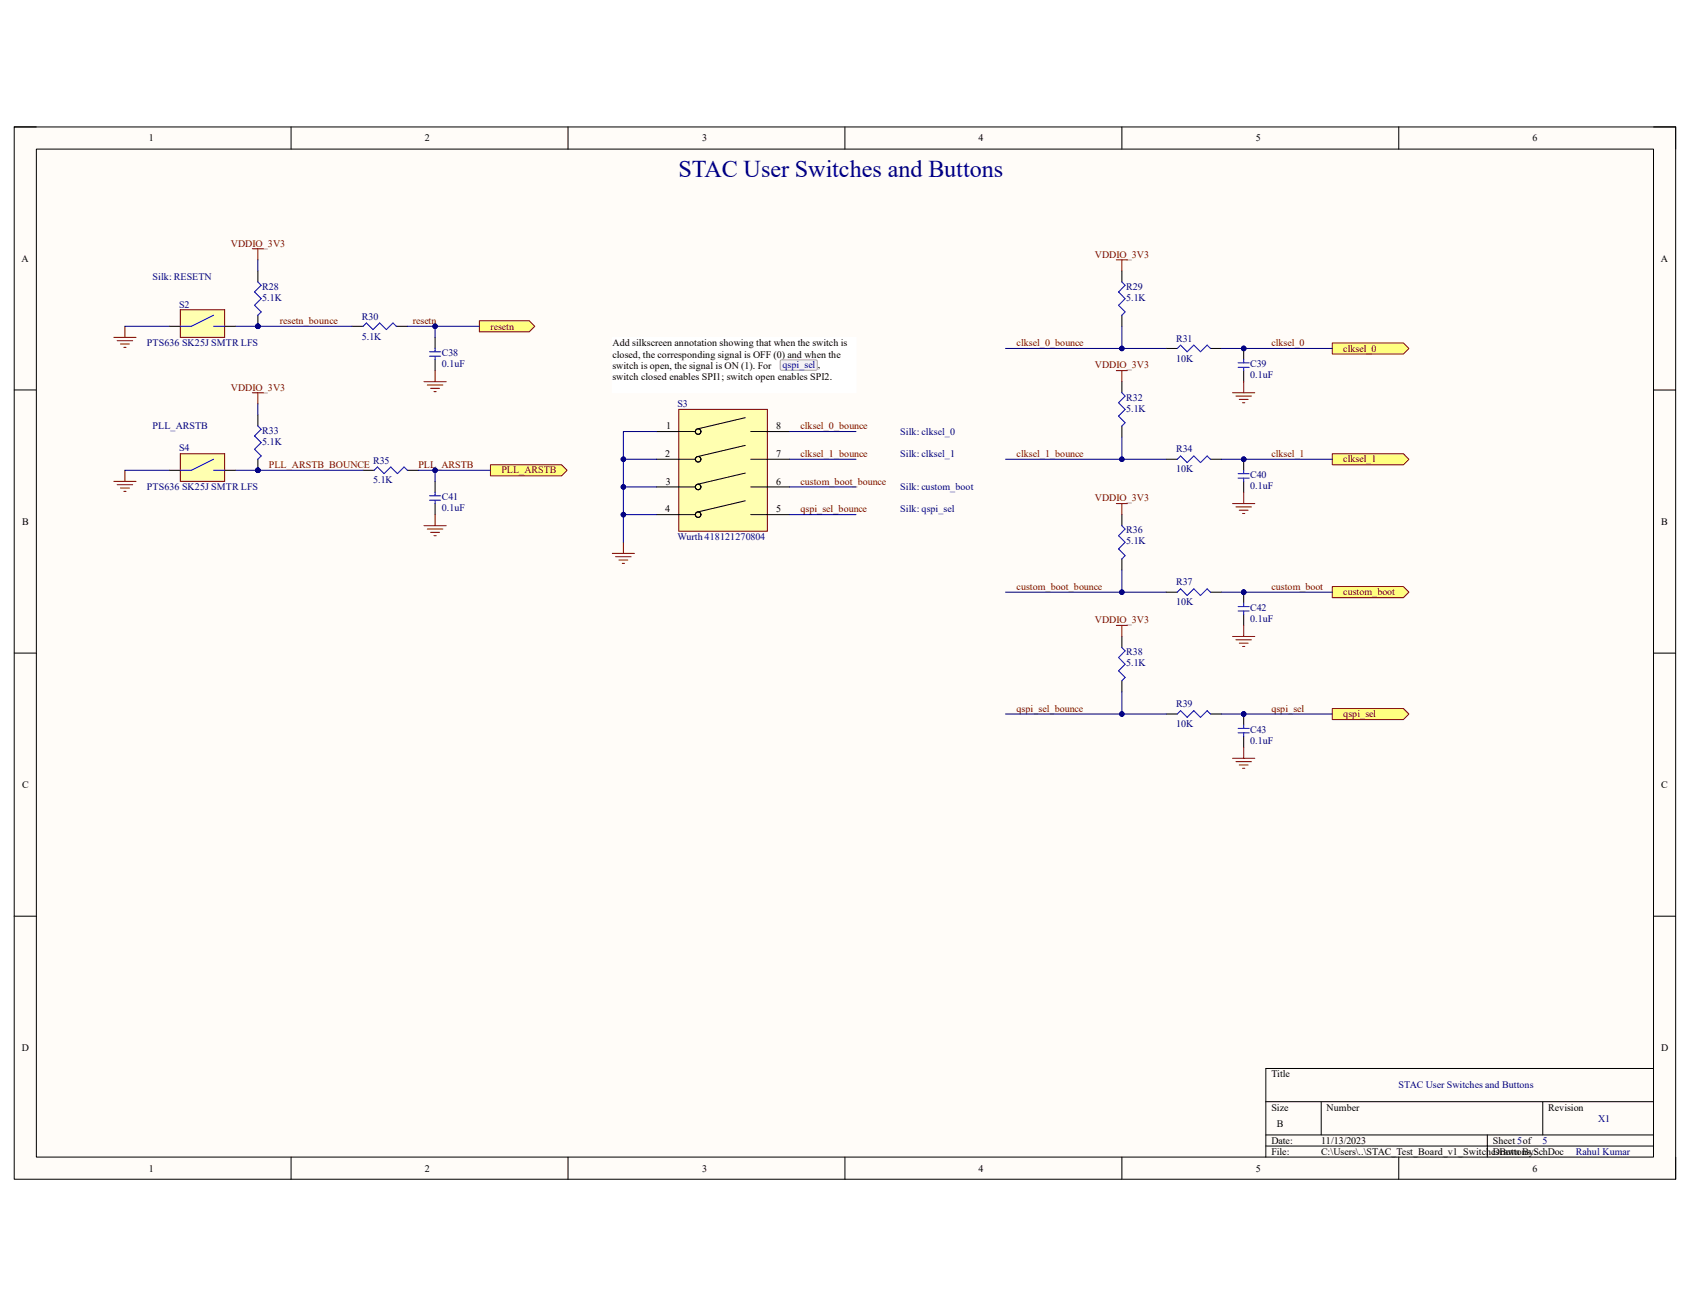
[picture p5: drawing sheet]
<svg xmlns="http://www.w3.org/2000/svg" width="279mm" height="216mm" viewBox="0 0 279 216" stroke-linecap="round" stroke-linejoin="round" font-family="sans-serif">
<path d="M2.3 21h274.7v173.9h-274.7z" fill-rule="evenodd" fill="#fffcf8"/>
<path d="M2.3 21h274.7v173.9h-274.7z" fill="none" stroke="#000" stroke-width=".17"/>
<path d="M6 24.6h267.4v166.7h-267.4z" fill-rule="evenodd" fill="#fffcf8"/>
<g fill="none" stroke="#000" stroke-width=".17">
<path d="M2.3 21h3.7M6 24.6h267.4v166.7h-267.4zM48.1 21v3.6M93.9 21v3.6M139.7 21v3.6M185.5 21v3.6M231.2 21v3.6M273.4 21h3.6v3.6M2.3 64.5h3.7M273.4 64.5h3.6M2.3 108h3.7M273.4 108h3.6"/>
<path d="M2.3 151.5h3.7M273.4 151.5h3.6M273.4 176.6h-64.1v14.7M48.1 191.3v3.6M93.9 191.3v3.6M139.7 191.3v3.6M185.5 191.3v3.6M209.3 182.1h64.1M209.3 187.6h64.1M209.3 189.5h64.1M218.4 182.1v5.5M231.2 191.3v3.6"/>
<path d="M245.9 187.6v3.7M255.1 182.1v5.5M277 191.3v3.6"/>
</g>
<path d="M29.8 51.2h7.3v4.6h-7.3z" fill-rule="evenodd" fill="#ffffb0"/>
<path d="M29.8 51.2h7.3v4.6h-7.3z" fill="none" stroke="#800000" stroke-width=".17"/>
<path d="M35.3 52.1l-3.7 1.8h-1.8M35.3 53.9h1.8" fill="none" stroke="#00f" stroke-width=".17"/>
<path d="M28 53.9h1.8M37.1 53.9h1.9" fill="none" stroke="#000" stroke-width=".17"/>
<circle cx="42.6" cy="53.9" r=".37" fill="#000080"/>
<circle cx="42.6" cy="53.9" r=".37" fill="none" stroke="#000080" stroke-width=".17"/>
<path d="M42.6 44.8v1.8M42.6 52.1v1.8" fill="none" stroke="#000" stroke-width=".17"/>
<circle cx="42.6" cy="53.9" r=".37" fill="#000080"/>
<circle cx="42.6" cy="53.9" r=".37" fill="none" stroke="#000080" stroke-width=".17"/>
<path d="M42.6 46.6l.6 .6-1.1 1.1 1.1 1.1-1.1 1.1 1.1 1.1-.6 .5M60 53.9l.6-.5 1.1 1.1 1.1-1.1 1.1 1.1 1.1-1.1 .5 .5M71 58.2h1.8M71 58.9h1.8M71.9 57.6v.6M71.9 58.9v.5" fill="none" stroke="#00f" stroke-width=".17"/>
<path d="M18.8 55.8h3.7M19.4 56.3h2.5M19.9 56.9h1.5M20.5 57.4h.3M20.7 53.9v1.9M41.7 41.1h1.8M42.6 41.1v1.9M70.1 63.1h3.7M70.6 63.6h2.6M71.2 64.2h1.5M71.7 64.7h.4M71.9 61.3v1.8" fill="none" stroke="#800000" stroke-width=".17"/>
<path d="M58.2 53.9h1.8M65.5 53.9h1.9M71.9 55.8v1.8M71.9 59.4v1.9" fill="none" stroke="#000" stroke-width=".17"/>
<path d="M29.8 75h7.3v4.6h-7.3z" fill-rule="evenodd" fill="#ffffb0"/>
<path d="M29.8 75h7.3v4.6h-7.3z" fill="none" stroke="#800000" stroke-width=".17"/>
<path d="M35.3 75.9l-3.7 1.8h-1.8M35.3 77.7h1.8" fill="none" stroke="#00f" stroke-width=".17"/>
<path d="M28 77.7h1.8M37.1 77.7h1.9" fill="none" stroke="#000" stroke-width=".17"/>
<circle cx="42.6" cy="77.7" r=".37" fill="#000080"/>
<circle cx="42.6" cy="77.7" r=".37" fill="none" stroke="#000080" stroke-width=".17"/>
<path d="M42.6 68.6v1.8M42.6 75.9v1.8" fill="none" stroke="#000" stroke-width=".17"/>
<circle cx="42.6" cy="77.7" r=".37" fill="#000080"/>
<circle cx="42.6" cy="77.7" r=".37" fill="none" stroke="#000080" stroke-width=".17"/>
<path d="M42.6 70.4l.6 .6-1.1 1.1 1.1 1.1-1.1 1.1 1.1 1.1-.6 .5M61.9 77.7l.5-.5 1.1 1.1 1.1-1.1 1.1 1.1 1.1-1.1 .6 .5M71 82h1.8M71 82.7h1.8M71.9 81.4v.6M71.9 82.7v.5" fill="none" stroke="#00f" stroke-width=".17"/>
<path d="M18.8 79.6h3.7M20.7 77.7v1.9M41.7 64.9h1.8M42.6 64.9v1.9M19.4 80.1h2.5M19.9 80.7h1.5M20.5 81.2h.3M70.1 86.9h3.7M70.6 87.5h2.6M71.2 88h1.5M71.7 88.6h.4M71.9 85.1v1.8" fill="none" stroke="#800000" stroke-width=".17"/>
<path d="M60 77.7h1.9M67.4 77.7h1.8M71.9 79.6v1.8M71.9 83.2v1.9" fill="none" stroke="#000" stroke-width=".17"/>
<path d="M112.2 67.7h14.7v20.1h-14.7z" fill-rule="evenodd" fill="#ffffb0"/>
<path d="M184.6 43h1.8M185.5 43v1.8M112.2 67.7h14.7v20.1h-14.7zM101.2 91.5h3.7M101.8 92h2.5M102.3 92.6h1.5M102.9 93.1h.3M103.1 89.7v1.8" fill="none" stroke="#800000" stroke-width=".17"/>
<g fill="none" stroke="#000" stroke-width=".17">
<path d="M185.5 44.8v1.8M185.5 52.1v1.8M192.8 57.6h1.8M200.1 57.6h1.9M108.6 71.3h6.4M108.6 75.9h6.4M123.2 73.6l-7.8 1.9M123.2 69.1l-7.8 1.8M123.2 78.2l-7.8 1.8M124.1 71.3h6.4M124.1 75.9h6.4M108.6 80.5h6.4"/>
<path d="M108.6 85.1h6.4M123.2 82.8l-7.8 1.8M124.1 80.5h6.4M124.1 85.1h6.4"/>
<circle cx="115.4" cy="71.3" r=".46"/>
<circle cx="115.4" cy="75.9" r=".46"/>
<circle cx="115.4" cy="80.5" r=".46"/>
<circle cx="115.4" cy="85.1" r=".46"/>
</g>
<path d="M185.5 46.6l.5 .6-1.1 1.1 1.1 1.1-1.1 1.1 1.1 1.1-.5 .5M194.6 57.6l.6-.5 1.1 1.1 1.1-1.1 1.1 1.1 1.1-1.1 .5 .5" fill="none" stroke="#00f" stroke-width=".17"/>
<circle cx="205.6" cy="57.6" r=".37" fill="#000080"/>
<circle cx="205.6" cy="57.6" r=".37" fill="none" stroke="#000080" stroke-width=".17"/>
<path d="M205.6 57.6v1.8" fill="none" stroke="#000" stroke-width=".17"/>
<circle cx="205.6" cy="57.6" r=".37" fill="#000080"/>
<circle cx="205.6" cy="57.6" r=".37" fill="none" stroke="#000080" stroke-width=".17"/>
<path d="M185.5 63.1v1.8M185.5 70.4v1.9M192.8 75.9h1.8M200.1 75.9h1.9M205.6 61.3v1.8" fill="none" stroke="#000" stroke-width=".17"/>
<path d="M204.7 60h1.8M205.6 59.4v.6M185.5 64.9l.5 .6-1.1 1.1 1.1 1.1-1.1 1.1 1.1 1.1-.5 .5M194.6 75.9l.6-.5 1.1 1.1 1.1-1.1 1.1 1.1 1.1-1.1 .5 .5M204.7 60.7h1.8M205.6 60.7v.6" fill="none" stroke="#00f" stroke-width=".17"/>
<path d="M184.6 61.3h1.8M185.5 61.3v1.8M203.8 64.9h3.6M204.3 65.5h2.6M204.9 66h1.4M205.4 66.6h.4M205.6 63.1v1.8" fill="none" stroke="#800000" stroke-width=".17"/>
<circle cx="205.6" cy="75.9" r=".37" fill="#000080"/>
<circle cx="205.6" cy="75.9" r=".37" fill="none" stroke="#000080" stroke-width=".17"/>
<path d="M205.6 75.9v1.9" fill="none" stroke="#000" stroke-width=".17"/>
<circle cx="205.6" cy="75.9" r=".37" fill="#000080"/>
<circle cx="205.6" cy="75.9" r=".37" fill="none" stroke="#000080" stroke-width=".17"/>
<path d="M205.6 79.6v1.8M185.5 85.1v1.8M185.5 92.4v1.8M192.8 97.9h1.8M200.1 97.9h1.9" fill="none" stroke="#000" stroke-width=".17"/>
<path d="M204.7 78.3h1.8M204.7 79h1.8M205.6 77.8v.5M205.6 79v.6M185.5 86.9l.5 .6-1.1 1.1 1.1 1.1-1.1 1.1 1.1 1.1-.5 .5M194.6 97.9l.6-.6 1.1 1.1 1.1-1.1 1.1 1.1 1.1-1.1 .5 .6" fill="none" stroke="#00f" stroke-width=".17"/>
<path d="M184.6 83.2h1.8M185.5 83.2v1.9M203.8 83.2h3.6M204.3 83.8h2.6M204.9 84.3h1.4M205.4 84.9h.4M205.6 81.4v1.8" fill="none" stroke="#800000" stroke-width=".17"/>
<circle cx="205.6" cy="97.9" r=".37" fill="#000080"/>
<circle cx="205.6" cy="97.9" r=".37" fill="none" stroke="#000080" stroke-width=".17"/>
<path d="M205.6 97.9v1.8" fill="none" stroke="#000" stroke-width=".17"/>
<circle cx="205.6" cy="97.9" r=".37" fill="#000080"/>
<circle cx="205.6" cy="97.9" r=".37" fill="none" stroke="#000080" stroke-width=".17"/>
<path d="M185.5 105.2v1.9M185.5 112.5v1.9M192.8 118h1.8M200.1 118h1.9M205.6 101.6v1.8" fill="none" stroke="#000" stroke-width=".17"/>
<path d="M205.6 99.7v.6M185.5 107.1l.5 .5-1.1 1.1 1.1 1.1-1.1 1.1 1.1 1.1-.5 .5M194.6 118l.6-.5 1.1 1.1 1.1-1.1 1.1 1.1 1.1-1.1 .5 .5M204.7 100.3h1.8M204.7 101h1.8M205.6 101v.6" fill="none" stroke="#00f" stroke-width=".17"/>
<path d="M184.6 103.4h1.8M185.5 103.4v1.8M203.8 105.2h3.6M204.3 105.8h2.6M204.9 106.3h1.4M205.4 106.9h.4M205.6 103.4v1.8" fill="none" stroke="#800000" stroke-width=".17"/>
<circle cx="205.6" cy="118" r=".37" fill="#000080"/>
<circle cx="205.6" cy="118" r=".37" fill="none" stroke="#000080" stroke-width=".17"/>
<path d="M205.6 118v1.9" fill="none" stroke="#000" stroke-width=".17"/>
<circle cx="205.6" cy="118" r=".37" fill="#000080"/>
<circle cx="205.6" cy="118" r=".37" fill="none" stroke="#000080" stroke-width=".17"/>
<path d="M205.6 121.7v1.8" fill="none" stroke="#000" stroke-width=".17"/>
<path d="M205.6 119.9v.5M204.7 120.4h1.8M204.7 121.1h1.8M205.6 121.1v.6" fill="none" stroke="#00f" stroke-width=".17"/>
<path d="M203.8 125.4h3.6M204.3 125.9h2.6M204.9 126.5h1.4M205.4 127h.4M205.6 123.5v1.9" fill="none" stroke="#800000" stroke-width=".17"/>
<path d="M79.3 53h8.2l.9 .9-.9 1h-8.2z" fill-rule="evenodd" fill="#ffff80"/>
<path d="M79.3 53h8.2l.9 .9-.9 1h-8.2z" fill="none" stroke="#800000" stroke-width=".17"/>
<path d="M81.1 76.8h11.7l1 1-1 .9h-11.7z" fill-rule="evenodd" fill="#ffff80"/>
<path d="M81.1 76.8h11.7l1 1-1 .9h-11.7z" fill="none" stroke="#800000" stroke-width=".17"/>
<path d="M220.3 56.7h11.7l.9 .9-.9 .9h-11.7z" fill-rule="evenodd" fill="#ffff80"/>
<path d="M220.3 56.7h11.7l.9 .9-.9 .9h-11.7z" fill="none" stroke="#800000" stroke-width=".17"/>
<path d="M220.3 75h11.7l.9 .9-.9 .9h-11.7z" fill-rule="evenodd" fill="#ffff80"/>
<path d="M220.3 75h11.7l.9 .9-.9 .9h-11.7z" fill="none" stroke="#800000" stroke-width=".17"/>
<path d="M220.3 97h11.7l.9 .9-.9 .9h-11.7z" fill-rule="evenodd" fill="#ffff80"/>
<path d="M220.3 97h11.7l.9 .9-.9 .9h-11.7z" fill="none" stroke="#800000" stroke-width=".17"/>
<path d="M220.3 117.1h11.7l.9 .9-.9 1h-11.7z" fill-rule="evenodd" fill="#ffff80"/>
<path d="M220.3 117.1h11.7l.9 .9-.9 1h-11.7z" fill="none" stroke="#800000" stroke-width=".17"/>
<path d="M20.7 53.9h7.3M39 53.9h3.6M42.6 43v1.8" fill="none" stroke="#000080" stroke-width=".17"/>
<circle cx="42.6" cy="53.9" r=".37" fill="#000080"/>
<g fill="none" stroke="#000080" stroke-width=".17">
<path d="M42.6 53.9h15.6"/>
<circle cx="42.6" cy="53.9" r=".37"/>
</g>
<circle cx="42.6" cy="53.9" r=".37" fill="#000080"/>
<g fill="none" stroke="#000080" stroke-width=".17">
<path d="M67.4 53.9h4.5v1.9"/>
<circle cx="42.6" cy="53.9" r=".37"/>
</g>
<circle cx="71.9" cy="53.9" r=".37" fill="#000080"/>
<g fill="none" stroke="#000080" stroke-width=".17">
<path d="M20.7 77.7h7.3M39 77.7h3.6M42.6 66.8v1.8"/>
<circle cx="71.9" cy="53.9" r=".37"/>
</g>
<circle cx="42.6" cy="77.7" r=".37" fill="#000080"/>
<g fill="none" stroke="#000080" stroke-width=".17">
<path d="M42.6 77.7h17.4"/>
<circle cx="42.6" cy="77.7" r=".37"/>
</g>
<circle cx="42.6" cy="77.7" r=".37" fill="#000080"/>
<g fill="none" stroke="#000080" stroke-width=".17">
<path d="M69.2 77.7h2.7v1.9"/>
<circle cx="42.6" cy="77.7" r=".37"/>
</g>
<circle cx="71.9" cy="77.7" r=".37" fill="#000080"/>
<g fill="none" stroke="#000080" stroke-width=".17">
<path d="M130.5 71.3h11M130.5 75.9h11M103.1 85.1h5.5M130.5 80.5h11"/>
<circle cx="71.9" cy="77.7" r=".37"/>
</g>
<circle cx="103.1" cy="85.1" r=".37" fill="#000080"/>
<g fill="none" stroke="#000080" stroke-width=".17">
<path d="M103.1 80.5h5.5"/>
<circle cx="103.1" cy="85.1" r=".37"/>
</g>
<circle cx="103.1" cy="80.5" r=".37" fill="#000080"/>
<g fill="none" stroke="#000080" stroke-width=".17">
<path d="M103.1 75.9h5.5"/>
<circle cx="103.1" cy="80.5" r=".37"/>
</g>
<circle cx="103.1" cy="75.9" r=".37" fill="#000080"/>
<g fill="none" stroke="#000080" stroke-width=".17">
<path d="M202 57.6h18.3M130.5 85.1h11"/>
<circle cx="103.1" cy="75.9" r=".37"/>
</g>
<circle cx="205.6" cy="57.6" r=".37" fill="#000080"/>
<g fill="none" stroke="#000080" stroke-width=".17">
<path d="M185.5 53.9v3.7h7.3"/>
<circle cx="205.6" cy="57.6" r=".37"/>
</g>
<circle cx="185.5" cy="57.6" r=".37" fill="#000080"/>
<g fill="none" stroke="#000080" stroke-width=".17">
<path d="M166.2 57.6h19.3"/>
<circle cx="185.5" cy="57.6" r=".37"/>
</g>
<circle cx="185.5" cy="57.6" r=".37" fill="#000080"/>
<g fill="none" stroke="#000080" stroke-width=".17">
<path d="M202 75.9h18.3"/>
<circle cx="185.5" cy="57.6" r=".37"/>
</g>
<circle cx="205.6" cy="75.9" r=".37" fill="#000080"/>
<g fill="none" stroke="#000080" stroke-width=".17">
<path d="M185.5 72.3v3.6h7.3"/>
<circle cx="205.6" cy="75.9" r=".37"/>
</g>
<circle cx="185.5" cy="75.9" r=".37" fill="#000080"/>
<g fill="none" stroke="#000080" stroke-width=".17">
<path d="M166.2 75.9h19.3"/>
<circle cx="185.5" cy="75.9" r=".37"/>
</g>
<circle cx="185.5" cy="75.9" r=".37" fill="#000080"/>
<g fill="none" stroke="#000080" stroke-width=".17">
<path d="M202 97.9h18.3"/>
<circle cx="185.5" cy="75.9" r=".37"/>
</g>
<circle cx="205.6" cy="97.9" r=".37" fill="#000080"/>
<g fill="none" stroke="#000080" stroke-width=".17">
<path d="M185.5 94.2v3.7h7.3"/>
<circle cx="205.6" cy="97.9" r=".37"/>
</g>
<circle cx="185.5" cy="97.9" r=".37" fill="#000080"/>
<g fill="none" stroke="#000080" stroke-width=".17">
<path d="M166.2 97.9h19.3"/>
<circle cx="185.5" cy="97.9" r=".37"/>
</g>
<circle cx="185.5" cy="97.9" r=".37" fill="#000080"/>
<g fill="none" stroke="#000080" stroke-width=".17">
<path d="M202 118h18.3"/>
<circle cx="185.5" cy="97.9" r=".37"/>
</g>
<circle cx="205.6" cy="118" r=".37" fill="#000080"/>
<g fill="none" stroke="#000080" stroke-width=".17">
<path d="M185.5 114.4v3.6h7.3"/>
<circle cx="205.6" cy="118" r=".37"/>
</g>
<circle cx="185.5" cy="118" r=".37" fill="#000080"/>
<g fill="none" stroke="#000080" stroke-width=".17">
<path d="M166.2 118h19.3"/>
<circle cx="185.5" cy="118" r=".37"/>
</g>
<circle cx="185.5" cy="118" r=".37" fill="#000080"/>
<g fill="none" stroke="#000080" stroke-width=".17">
<path d="M71.9 53.9h7.4"/>
<circle cx="185.5" cy="118" r=".37"/>
</g>
<circle cx="71.9" cy="53.9" r=".37" fill="#000080"/>
<g fill="none" stroke="#000080" stroke-width=".17">
<path d="M71.9 77.7h9.2"/>
<circle cx="71.9" cy="53.9" r=".37"/>
</g>
<circle cx="71.9" cy="77.7" r=".37" fill="#000080"/>
<g fill="none" stroke="#000080" stroke-width=".17">
<path d="M108.6 71.3h-5.5v18.4"/>
<circle cx="71.9" cy="77.7" r=".37"/>
</g>
<circle cx="103.1" cy="75.9" r=".37" fill="#000080"/>
<circle cx="103.1" cy="75.9" r=".37" fill="none" stroke="#000080" stroke-width=".17"/>
<circle cx="103.1" cy="80.5" r=".37" fill="#000080"/>
<circle cx="103.1" cy="80.5" r=".37" fill="none" stroke="#000080" stroke-width=".17"/>
<circle cx="103.1" cy="85.1" r=".37" fill="#000080"/>
<circle cx="103.1" cy="85.1" r=".37" fill="none" stroke="#000080" stroke-width=".17"/>
<path d="M101.2 55.8h40.3v9.1h-40.3z" fill-rule="evenodd" fill="#fff"/>
<path d="M101.2 55.8h40.3v9.1h-40.3z" fill="none" stroke="#fff" stroke-width=".17"/>
<path d="M129 59.6l5.9-.1 .2 .2v1.3l-.2 .2h-5.7l-.2-.2z" fill-rule="evenodd" fill="#f5f5f5"/>
<path d="M129 59.6l5.9-.1 .2 .2v1.3l-.2 .2h-5.7l-.2-.2z" fill="none" stroke="#a9a9a9" stroke-width=".17"/>
<text font-size="4" fill="#000080" x="112.2" y="29.3">STAC User Switches and Buttons</text>
<g font-size="1.7">
<text x="24.6" y="23.4">1</text>
<text x="70.2" y="23.4">2</text>
<text x="116.1" y="23.4">3</text>
<text x="161.8" y="23.4">4</text>
<text x="207.6" y="23.4">5</text>
<text x="253.4" y="23.4">6</text>
<text x="3.6" y="43.3">A</text>
<text x="274.6" y="43.3">A</text>
<text x="101.3" y="57.2">Add silkscreen annotation showing that when the switch is</text>
<text x="101.3" y="59.1">closed, the corresponding signal is OFF (0) and when the</text>
<text x="101.3" y="61">switch is open, the signal is ON (1). For</text>
<text x="101.3" y="62.8">switch closed enables SPI1; switch open enables SPI2.</text>
<text x="110.1" y="71">1</text>
<text x="128.3" y="71">8</text>
<text x="110" y="75.6">2</text>
<text x="128.3" y="75.6">7</text>
<text x="110.1" y="80.1">3</text>
<text x="128.3" y="80.1">6</text>
<text x="3.6" y="86.7">B</text>
<text x="110" y="84.7">4</text>
<text x="128.3" y="84.7">5</text>
<text x="274.7" y="86.7">B</text>
<text x="3.6" y="130.3">C</text>
<text x="274.7" y="130.3">C</text>
<text x="3.6" y="173.7">D</text>
<text x="274.6" y="173.7">D</text>
<text x="210.2" y="178.1">Title</text>
<text x="210.2" y="183.6">Size</text>
<text x="219.3" y="183.6">Number</text>
<text x="256" y="183.6">Revision</text>
<text x="210.2" y="189.1">Date:</text>
<text x="210.2" y="190.9">File:</text>
<text x="211.1" y="186.4">B</text>
<text x="218.4" y="189.1">11/13/2023</text>
<text x="218.4" y="190.9">C:\Users\..\STAC_Test_Board_v1_SwitchesButtons.SchDoc</text>
<text x="246.8" y="190.9">Drawn By:</text>
<text x="246.8" y="189.1">Sheet 5of</text>
<text x="24.6" y="193.7">1</text>
<text x="70.2" y="193.7">2</text>
<text x="116.1" y="193.7">3</text>
<text x="161.8" y="193.7">4</text>
<text x="207.6" y="193.7">5</text>
<text x="253.4" y="193.7">6</text>
</g>
<g font-size="1.7" fill="#800000">
<text x="38.2" y="40.8">VDDIO_3V3</text>
<text x="181" y="42.6">VDDIO_3V3</text>
<text x="46.3" y="53.6">resetn_bounce</text>
<text x="68.2" y="53.6">resetn</text>
<text x="81.1" y="54.5">resetn</text>
<text x="168.1" y="57.2">clksel_0_bounce</text>
<text x="210.2" y="57.2">clksel_0</text>
<text x="222.1" y="58.2">clksel_0</text>
<text x="38.2" y="64.6">VDDIO_3V3</text>
<text x="181" y="60.9">VDDIO_3V3</text>
<text x="132.3" y="71">clksel_0_bounce</text>
<text x="44.4" y="77.4">PLL_ARSTB_BOUNCE</text>
<text x="69.2" y="77.4">PLL_ARSTB</text>
<text x="132.3" y="75.6">clksel_1_bounce</text>
<text x="168.1" y="75.6">clksel_1_bounce</text>
<text x="210.2" y="75.6">clksel_1</text>
<text x="222.1" y="76.5">clksel_1</text>
<text x="82.9" y="78.3">PLL_ARSTB</text>
<text x="132.3" y="80.1">custom_boot_bounce</text>
<text x="181" y="82.9">VDDIO_3V3</text>
<text x="132.3" y="84.7">qspi_sel_bounce</text>
<text x="168.1" y="97.5">custom_boot_bounce</text>
<text x="210.2" y="97.5">custom_boot</text>
<text x="222.1" y="98.4">custom_boot</text>
<text x="181" y="103">VDDIO_3V3</text>
<text x="168.1" y="117.6">qspi_sel_bounce</text>
<text x="210.2" y="117.6">qspi_sel</text>
<text x="222.1" y="118.6">qspi_sel</text>
</g>
<g font-size="1.7" fill="#000080">
<text x="25.2" y="46.2">Silk: RESETN</text>
<text x="43.3" y="47.9">R28</text>
<text x="186.2" y="47.9">R29</text>
<text x="29.6" y="50.8">S2</text>
<text x="43.3" y="49.7">5.1K</text>
<text x="59.8" y="52.8">R30</text>
<text x="186.2" y="49.7">5.1K</text>
<text x="24.3" y="57.2">PTS636 SK25J SMTR LFS</text>
<text x="59.8" y="56.1">5.1K</text>
<text x="73" y="58.9">C38</text>
<text x="194.4" y="56.5">R31</text>
<text x="194.4" y="59.8">10K</text>
<text x="73" y="60.7">0.1uF</text>
<text x="206.7" y="60.7">C39</text>
<text x="206.7" y="62.5">0.1uF</text>
<text x="25.2" y="71">PLL_ARSTB</text>
<text x="43.3" y="71.7">R33</text>
<text x="112" y="67.3">S3</text>
<text x="148.8" y="71.9">Silk: clksel_0</text>
<text x="186.2" y="66.2">R32</text>
<text x="186.2" y="68">5.1K</text>
<text x="29.6" y="74.6">S4</text>
<text x="43.3" y="73.5">5.1K</text>
<text x="61.7" y="76.6">R35</text>
<text x="148.8" y="75.6">Silk: clksel_1</text>
<text x="194.4" y="74.8">R34</text>
<text x="24.3" y="81">PTS636 SK25J SMTR LFS</text>
<text x="61.7" y="79.9">5.1K</text>
<text x="73" y="82.7">C41</text>
<text x="148.8" y="81">Silk: custom_boot</text>
<text x="194.4" y="78.1">10K</text>
<text x="206.7" y="79">C40</text>
<text x="206.7" y="80.9">0.1uF</text>
<text x="73" y="84.5">0.1uF</text>
<text x="112" y="89.3">Wurth 418121270804</text>
<text x="148.8" y="84.7">Silk: qspi_sel</text>
<text x="186.2" y="88.2">R36</text>
<text x="186.2" y="90">5.1K</text>
<text x="194.4" y="96.8">R37</text>
<text x="194.4" y="100.1">10K</text>
<text x="206.7" y="101">C42</text>
<text x="206.7" y="102.8">0.1uF</text>
<text x="186.2" y="108.3">R38</text>
<text x="186.2" y="110.2">5.1K</text>
<text x="194.4" y="116.9">R39</text>
<text x="194.4" y="120.2">10K</text>
<text x="206.7" y="121.2">C43</text>
<text x="206.7" y="123">0.1uF</text>
<text x="231.2" y="179.9">STAC User Switches and Buttons</text>
<text x="264.2" y="185.4">X1</text>
<text x="255" y="189.1">5</text>
<text x="260.5" y="190.9">Rahul Kumar</text>
</g>
<text font-size="1.7" fill="#00008b" x="129.4" y="60.9">qspi_sel ,</text>
</svg>
